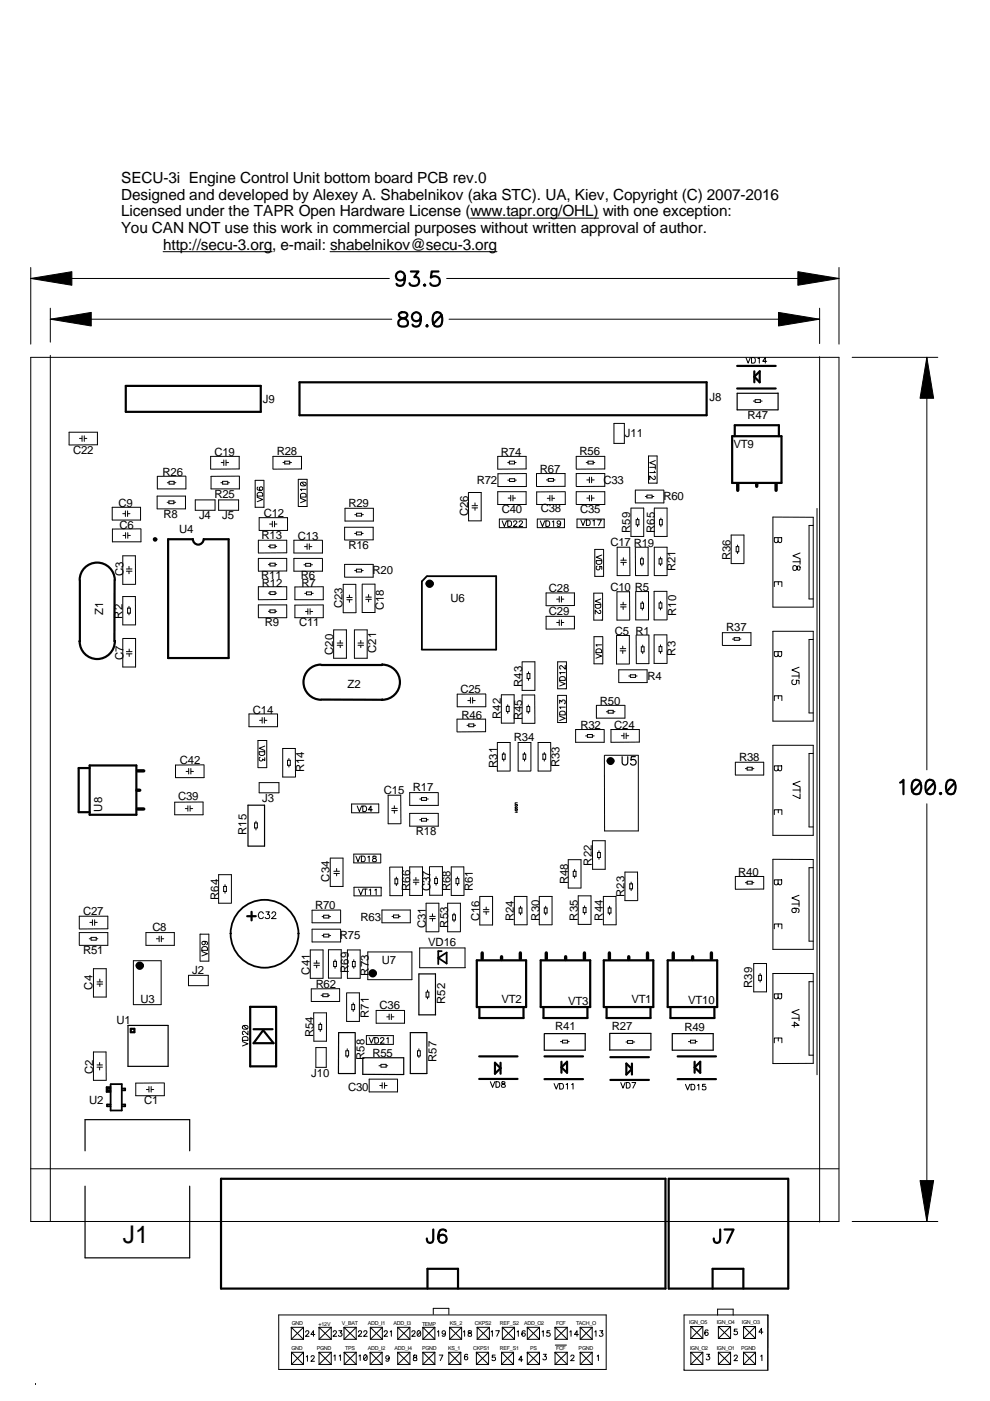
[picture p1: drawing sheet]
<svg xmlns="http://www.w3.org/2000/svg" width="210mm" height="297mm" viewBox="0 0 210 297" stroke-linecap="round" stroke-linejoin="round" font-family="sans-serif">
<g fill="none" stroke="#000" stroke-width=".21">
<path d="M6.5 56.7v16.3M6.5 59h76M34.6 53.4h23.1M70 53.4h35.4M94.7 59h83.2M99.7 46.2h27.2M177.9 56.7v16.3M6.5 75.8h171.4v183.2h-171.4zM10.7 65.3v7.2M10.7 75.3v183.7M10.7 67.7h72.4M95.2 67.7h78.6"/>
<path d="M158.2 75.8l.4 1.2 .5-1.2M159.3 75.8h.5a.64 .64 0 0 1 .4 .6 .64 .64 0 0 1-.4 .6h-.5zM160.7 76l.3-.2v1.2M162.6 76.6h-.9l.6-.8v1.2M173.8 65.3v7.5M173.8 75.6v183.5M180.7 75.8h18.1M196.5 75.8v87.4M14.6 94.3v-2.7h6.1v2.7h-6.1M16.8 92.9h.6M17.4 92.4v1.2M17.9 92.4v1.2"/>
<path d="M17.9 92.9h.5M44.7 99.4v-2.6h6v2.6l-6 .1M46.9 98.1h.5M47.5 97.5v1.2M47.9 97.5v1.2M48 98.1h.5M57.9 99.4v-2.6h6v2.6l-6 .1M60 98.1h.4M60.4 97.8h1v.6h-1zM61.4 98.1h.4M105.5 99.4v-2.6h6v2.6l-6 .1M107.7 98.1h.3"/>
<path d="M108 98.4v-.6h1.1v.6M108 98.4h1.1M109.1 98.1h.3M122.2 99.4v-2.6h6v2.6l-6 .1M124.3 98.1h.4M124.7 98.4v-.6h1.1v.6M124.7 98.4h1M125.8 98.1h.3M130.2 89.8h2.2v4.2h-2.2zM137.5 96.7h1.8v5.7h-1.8zM137.8 99.1h1.1M138.7 99.9l.2 .3h-1.1"/>
<path d="M138.9 97.6l-1.1 .5 1.1 .5M138.9 98.7v.8M159.7 85h.4M160.1 84.7h1.1v.6h-1.1zM161.2 85h.4M23.8 110.2v-2.6h6v2.7h-6M26 108.9h.5M26.1 113.5h.5M26.6 108.3v1.2M26.6 112.9v1.2M27.1 108.9h.5M27.1 108.3v1.2"/>
<path d="M27.1 112.9v1.2M27.1 113.5h.5M29.8 112.1l-6 .1v2.7h6.1v-2.7M33.3 107.9v-2.7h6v2.7h-6M35.4 106.5h.4M35.5 102.3h.3M35.8 106.2h1.1v.6h-1.1zM35.9 102.1h1v.5h-1zM36.9 106.5h.4M36.9 102.3h.4M39.4 101h-6v2.7h6v-2.7M41.4 106h4.2v2.2h-4.2z"/>
<path d="M44.7 101h6.1v2.7h-6.1zM46.4 106h4.2v2.2h-4.2zM46.8 102.3h.4M48.3 102.1h-1.1v.5h1.1v-.5M48.3 102.3h.3M54.5 105.4l1.2 .5-1.2 .5M54.6 104.6a.68 .68 0 0 1 1.1 .2v.4h-1.2zM54.7 103.3l-.2 .2a.58 .58 0 0 0 .7 .5 .58 .58 0 0 0 .5-.6 .38 .38 0 0 0-.7 0 .38 .38 0 0 0 .3 .6M54.8 117.2v-2.7h6v2.7h-6M54.9 112.4v-2.6h6.1v2.7h-6.1M55.9 101.8h-1.8v5.8h1.9v-5.8M56.9 115.9h.3"/>
<path d="M56.9 119.7h.3M57.1 111.1h.6M57.2 116.1v-.5h1.1v.5M57.3 116.1h1M57.7 110.5v1.2M58.2 111.1h.5M58.2 110.5v1.2M58.3 115.9h.4M58.3 119.7h.4M63.2 101.6h1.9v5.8h-1.9zM63.7 105.6l1.2 .5-1.2 .5M63.8 102.4l.9-.1 .2 .3a.61 .61 0 0 1-.6 .4 .61 .61 0 0 1-.6-.4z"/>
<path d="M63.9 104.7h.8l.2 .7h-1.2zM63.9 102.3l.8 .7M64.4 119.7h.4M64.6 115.9h.5M64.8 119.5h1.1v.5h-1.1zM64.9 103.7h-1.2l.2 .3M65.1 115.3v1.2M65.6 115.3v1.2M65.6 115.9h.5M65.9 119.7h.4M68.3 118.4h-6v2.7h6.1v-2.7M68.3 114.5h-6v2.7h6.1v-2.6"/>
<path d="M73.1 114.5v-2.7h6v2.7h-6M73.2 107.8h6v2.7h-6zM75.2 113.1h.4M75.2 109.1h.4M75.6 112.8h1.1v.6h-1.1zM75.6 108.8h1.1v.6h-1.1zM76.7 109.1h.3M76.7 113.1h.3M99.4 104.4h2.6v6h-2.6zM100.1 107.7h1.2M100.1 107.2h1.2M100.7 106.6v.5"/>
<path d="M100.7 107.7v.5M105.5 104.3h6v2.7h-6zM105.9 110.1h5.7v1.8h-5.7zM106.5 110.4l.4 1.2 .5-1.2M107.7 110.4h.4a.64 .64 0 0 1 .4 .6 .64 .64 0 0 1-.4 .6h-.4zM107.7 101.8h.3M107.7 105.6h.5M108 101.5v.6h1.1v-.6M108.1 101.5h1M108.3 105v1.2M108.8 105v1.2M108.8 105.6h.5"/>
<path d="M108.9 110.7a.37 .37 0 0 1 .4-.3 .37 .37 0 0 1 .3 .4l-.8 .8h.8M109.1 101.8h.4M110.1 110.7a.37 .37 0 0 1 .4-.3 .37 .37 0 0 1 .3 .4l-.8 .8h.8M111.6 100.4h-6v2.8h6v-2.8M113.7 103.1v-2.7h6.1v2.7l-6 .1M113.9 110.1h5.8v1.8h-5.8zM114.6 110.4l.4 1.2 .5-1.2M115.7 110.4h.5a.64 .64 0 0 1 .4 .6 .64 .64 0 0 1-.4 .6h-.5zM115.9 101.8h.3M116 105.6h.5M116.6 105v1.2M117.1 105v1.2"/>
<path d="M117.1 110.6l.3-.2v1.2M117.1 105.6h.5M117.3 101.5h-1.1v.6h1.1M117.3 101.5v.6M117.3 101.8h.4M118.9 110.8a.38 .38 0 0 1-.5 .4 .38 .38 0 0 1-.2-.6 .38 .38 0 0 1 .6 0l.1 .2a.58 .58 0 0 1-.5 .8l-.2-.2M119.8 104.3h-6v2.7h6v-2.7M122.2 103.1v-2.7h6v2.7l-6 .1M122.2 107v-2.7h6v2.7h-6M122.3 110.1h5.8v1.8h-5.8zM123.1 110.2l.5 1.2 .5-1.2M124.3 110.2h.5a.64 .64 0 0 1 .4 .6 .64 .64 0 0 1-.4 .6h-.5z"/>
<path d="M124.4 105.6h.5M124.4 101.8h.5M125 101.2v1.1M125 105v1.2M125.4 101.2v1.1M125.4 105v1.2M125.5 105.6h.5M125.5 101.8h.5M125.7 110.4l.3-.2v1.2M126.1 116.5h1.9v5.7h-1.9zM126.4 118.9h1.2v.4a.64 .64 0 0 1-.6 .4 .64 .64 0 0 1-.6-.4zM126.7 110.2h.8l-.6 1.2"/>
<path d="M127.6 117.7l-1.2 .4 1.2 .5M131.6 119.2h1.2M131.6 118.8h1.2M132.2 118.3v.5M132.2 119.3v.5M133.8 107.7v6h2.7v-6h-2.7M134.7 116v6h2.7v-6h-2.7M134.9 110.2h.6v1.1l-.6-.1zM135.2 109.8v.4M135.2 111.3v.4M135.8 118.5h.6v1.1h-.6v-1.1M136.1 118.1v.4"/>
<path d="M136.1 119.6v.4M136.8 105.3h.4M137.2 105h1.1v.6h-1.1zM138.3 105.3h.3M138.7 101a.37 .37 0 0 1 .2 .3 .37 .37 0 0 1-.3 .4l-.8-.8v.8M138.7 107.7v6h2.7v-6h-2.6M138.7 116h2.7v6h-2.7zM139.8 110.2h.6v1.1h-.6zM140 118.1v.4M140 119.6v.3M140.1 109.8v.4M140.1 111.3v.4"/>
<path d="M140.3 119.5v-1h-.6v1.1h.6M140.7 103.9h-6v2.7h6.1v-2.6M156.1 115.9h.5M156.1 115.9v1.1h.5v-1.1M156.4 115.6v.3M156.4 117v.4M157.7 119.5v-6.1h-2.7v6.1h2.7M163.9 109.6l8.5 .1v19h-8.5zM164.2 114h1.5l-.1 1h-.3l-.3-.3a.4 .4 0 0 1-.4 .4 .4 .4 0 0 1-.4-.4zM165 114v.7M168.1 119.1h1.5M169.6 117.2l-1.5 .6 1.5 .6"/>
<path d="M169.6 118.6v1M172.4 111.4h-.9v15.6h.9M173.2 107.8v120.1M26.1 135.4h2.6v6h-2.7v-6M26.8 138.2h1.2M26.8 138.6h1.2M26.8 121.1h1.2M26.8 120.6h1.2M27.1 128.9h.5v1.1h-.5zM27.3 120.1v.5M27.3 121.1v.6M27.3 128.6v.3"/>
<path d="M27.3 130v.4M27.4 137.6v.5M27.4 138.7v.5M28.7 132.5h-2.7v-6h2.7v6M28.7 123.9v-6.1h-2.7v6.1h2.7M54.8 128.3h6v2.7h-6zM54.8 121.1v-2.7h6v2.7h-6M54.8 127.1v-2.7h6v2.7l-6 .1M56.9 125.8h.3M56.9 129.6h.3M57.2 126.1v-.6h1.1v.6M57.2 120v-.6h1.1v.6"/>
<path d="M57.2 129.9v-.6h1.1v.6M57.3 126.1h1M57.3 129.9h1M57.3 120h1M58.3 125.8h.4M58.3 129.6h.4M62.5 128.3h6v2.7h-6zM64.6 125.8h.4M64.8 129.7h.5M65 125.5h1v.6h-1zM65.3 129.1v1.1M65.7 129.1v1.1"/>
<path d="M65.8 129.7h.5M66 125.8h.4M68.5 124.4h-6v2.8h6v-2.8M70.8 133.5h2.6v6.1h-2.7zM71.5 136.3h1.2M71.5 136.8h1.2M72.1 135.8v.5M72.1 136.8v.5M73.1 122.3v-2.6h6v2.7h-6M73.5 127.2h1.2M73.5 126.7h1.2M74.1 126.1v.5"/>
<path d="M74.1 127.2v.5M75.2 133.5h2.7v6.1h-2.8zM75.2 121h.4M75.4 129.9h-2.6v-6h2.6l.1 6M75.6 120.7h1.1v.6h-1.1zM75.9 136.3h1.2M75.9 136.8h1.2M76.5 135.8v.5M76.5 136.8v.5M76.7 121h.3M76.8 123.9v6h2.7v-6h-2.7M77.6 126.6h1.1"/>
<path d="M77.6 127.1h1.1M78.1 126.1v.5M78.1 127.1v.5M115.8 128.4v-2.7h6v2.7h-6M115.8 133.3v-2.6h6v2.6l-6 .1M118 127h.5M118 132h.5M118.6 126.5v1.2M118.6 131.4v1.2M119 127h.5M119 126.5v1.2M119 131.4v1.2"/>
<path d="M119 132h.5M125.9 125.8h1.8l.1 5.7h-1.9zM126.2 128.2h1.2v.4a.64 .64 0 0 1-.6 .4 .64 .64 0 0 1-.6-.4zM126.4 138.6l1.2 .5-1.2 .5M126.4 137.8a.68 .68 0 0 1 1.2 .2v.4h-1.2zM126.6 120a.43 .43 0 0 0-.1 .7 .43 .43 0 0 0 .6 0 .43 .43 0 0 0 0-.6h.5v.6M127.1 129.4l.3 .2-.1 .4h-.4l-.7-.6v.8M127.4 127l-1.2 .5 1.2 .4M127.6 136.7h-1.2l.2 .3M127.8 135h-1.9v5.7h1.9v-5.7M131.5 138h1.2M131.5 137.5h1.2"/>
<path d="M131.6 128.7h1.2M131.6 128.2h1.2M132 137v.5M132 138v.5M132.1 127.7v.5M132.1 128.7v.5M133.5 131.4v-5.9h-2.7v6h2.7M133.5 122h-2.6v-6h2.6l.1 6M134.8 125.4v6h2.7v-6h-2.7M134.9 134.6h2.7v6.1h-2.7v-6M135.9 127.9h.5v1.1h-.5v-1.1M136 137.1h.6v1.1h-.6z"/>
<path d="M136.2 127.5v.4M136.2 129v.4M136.3 136.8v.3M136.3 138.2v.4M139.7 137.1h.6v1.1h-.6zM139.7 127.8h.6v1.1h-.6zM140 127.5v.3M140 128.9v.4M140 136.7v.4M140 138.2v.3M141.4 131.4v-6h-2.7v6h2.7M153.2 136.8v-2.7h6v2.7h-6"/>
<path d="M155.3 135.5h.4M155.7 135.2h1.1l-.1 .5h-1zM156.8 135.5h.3M163.9 133.8h8.5v19.1h-8.5zM164.2 124.4v-1.1h1.6v1.1M164.2 138.2h1.5l-.1 .9-.3 .1-.3-.4a.4 .4 0 0 1-.4 .4 .4 .4 0 0 1-.4-.4zM165 138.2v.6M165 123.3v.7M168.1 120l.3-.1 .3 .1 .3 .6a.33 .33 0 0 0 .6 .2v-.8h-.5l-.1 .5a.45 .45 0 0 1-.4 .4 .45 .45 0 0 1-.5-.3zM172.4 135.6h-.9v15.6h.9M54.9 159.4h1.2v.4a.64 .64 0 0 1-.6 .4 .64 .64 0 0 1-.6-.4zM55 152.7h.5"/>
<path d="M55.6 152.1v1.2M56 152.1v1.2M56.1 152.7h.5M56.1 158.2l-1.2 .5 1.2 .4M58.8 151.4h-6v2.7h6v-2.7M96.9 155.1v-2.6h6.1v2.6l-6.1 .1M99 153.8h.4M99.2 148.5h.5M99.4 153.5h1.1v.6h-1.1zM99.7 147.9v1.2M100.2 147.9v1.2M100.2 148.5h.6"/>
<path d="M100.5 153.8h.3M103 147.1l-6.1 .1v2.6h6.1v-2.6M106.3 147.3v6h2.7v-6h-2.7M106.8 159.5v.4M107.1 159.9h-.6v1.1h.6M107.1 159.9v1M107.4 149.8v1M107.4 149.8h.5v1.1h-.5M107.7 149.4v.4M107.7 150.9v.3M110.7 140.3h2.7v6.1h-2.7v-6M111.2 159.5v.4"/>
<path d="M111.5 159.9v1M111.5 159.9h-.6v1.1h.6M111.8 142.8h.6v1.1h-.6zM112 149.5v.3M112 150.9v.3M112.1 142.4v.4M112.1 143.9v.4M112.3 149.8v1.1M112.3 149.8h-.6v1.1h.6M113.4 153.4h-2.7v-6.1h2.7v6.1M115.4 159.5v.4M115.7 159.9h-.6v1.1h.6"/>
<path d="M115.7 159.9v1M118.7 151.8l1.1 .5-1.1 .5M118.7 149.1v-.7l.4 .4a.4 .4 0 0 1 .4-.4 .4 .4 0 0 1 .4 .3 .4 .4 0 0 1-.3 .5M118.7 144.5l1.1 .5-1.1 .4M118.7 151a.69 .69 0 0 1 1.1 .2v.4h-1.1zM118.7 143.7a.69 .69 0 0 1 1.1 .1v.5h-1.1zM119.8 149.9h-1.1l.2 .3M119.8 142.6h-1.1l.2 .3M119.8 141.1v.8l-.8-.8a.37 .37 0 0 0-.4 .3 .37 .37 0 0 0 .3 .4M120.1 147.4h-1.9v5.8h1.9v-5.8M120.1 140.3h-1.9v5.7h1.9v-5.7M124.2 156h.3"/>
<path d="M124.5 155.7h1.1v.6h-1.1zM125.6 156h.4M128.1 154.7h-6.1v2.7h6.1v-2.7M128.6 150.9h.3M128.9 150.6h1.1v.6h-1.1zM129.5 157.3v-2.6h6.1v2.6l-6.1 .1M130 150.9h.4M131.2 142h6v2.7h-6zM131.7 156h.5M132.3 155.4v1.2M132.5 149.5h-6.1v2.8h6.1v-2.8M132.8 155.4v1.2"/>
<path d="M132.8 156h.5M133.3 143.3h.3M133.4 140.7v-6h-2.7v6.1h2.7M133.6 143.6v-.5h1.1v.5M133.7 143.6h1M134.7 143.3h.4M141.4 140.6v-6h-2.7v6.1h2.7M163.9 158h8.5v19.1h-8.5zM164.2 148.5v-1h1.6v1M165 147.5v.7M167.9 143.3h1.5M168.2 144.1a.54 .54 0 0 0-.2 .8 .54 .54 0 0 0 .8 .1 .54 .54 0 0 0 0-.8l.6 .1v.7"/>
<path d="M169.4 141.5l-1.5 .6 1.5 .5M169.4 142.8v1M172.4 159.8h-.9v15.5h.9M39.3 171.4h.5M39.5 163.6h.5M39.8 170.8v1.2M40 162.9v1.2M40.3 170.8v1.2M40.3 171.4h.6M40.5 162.9v1.2M40.5 163.6h.5M43.1 170l-6.1 .1v2.6h6.1v-2.6"/>
<path d="M43.2 162.2h-6v2.7h6.1v-2.7M54.3 174.1v.4M54.3 175.6v.4M54.6 175.5v-1h-.6v1h.6M54.7 162.8v-5.8h1.9v5.8h-1.9M54.9 165.9h4.2v2.2h-4.2zM55.2 160.6a.4 .4 0 0 0-.2 .6 .4 .4 0 0 0 .7-.1v-.2l.4 .4v-.7M61 161.2h.6v1h-.6zM61.3 160.8v.4M61.3 162.2v.4M62.7 164.7l-.1-6h-2.7v6h2.7M75.7 170.9l.5 1.2 .5-1.2"/>
<path d="M76.9 170.9h.4a.64 .64 0 0 1 .4 .6 .64 .64 0 0 1-.4 .6h-.4zM79 171.7h-.9l.6-.8v1.2M80.3 172.3v-1.8h-5.8v1.8h5.8M83.1 171.9h1.1M83.1 171.4h1.1M83.6 170.8v.6M83.6 171.9v.5M85 174.6v-6h-2.7v6.1h2.7M89 169.4h.3M89 173.8h.3M89.4 169.1h1v.6h-1zM89.4 173.5h1v.6h-1z"/>
<path d="M90.4 169.4h.4M90.4 173.8h.4M92.9 168h-6v2.8h6v-2.7M92.9 172.5h-6v2.7h6v-2.7M106.8 161v.4M108.2 163.4v-6h-2.7v6.1h2.6M109.2 170.6l.3-.1 .2 .3-.4 .1zM109.2 171.6l.3-.1 .2 .3-.4 .1zM109.4 171.3l-.2 .1v-.3h.3l.2 .1-.1 .2M109.6 172.1l.1 .1h-.5M109.7 170.2h-.5v.3M111.2 161v.4"/>
<path d="M112.6 163.4v-6h-2.7v6.1h2.6M115.4 161v.4M116.8 163.4v-6h-2.7v6.1h2.7M125.6 178.3h2.7v6h-2.7v-6M128.1 160.2l.1 16h7.1v-16M128.2 160.1h7.1M155.9 164.3v-2.7h6v2.7h-6M158 163h.4M158.4 162.7h1.1v.6h-1.1zM159.5 163h.4M164.2 162.4h1.5l-.1 1h-.3l-.3-.3a.4 .4 0 0 1-.4 .3 .4 .4 0 0 1-.4-.3zM164.2 172.7v-1h1.6v1"/>
<path d="M165 162.4v.7M165 171.7v.6M168.1 167.5h1.5M169.6 165.6l-1.5 .6 1.5 .6M169.6 168.3v1l-1.5-.7M169.6 166.9v1.1M196.5 170.4v88.6M16.8 196.9v-2.6h6.1v2.6l-6.1 .1M18.9 199h.4M19 195.6h.6M19.3 199.3v-.6h1.1v.6M19.3 199.3h1.1"/>
<path d="M19.6 195v1.2M20.1 195v1.2M20.1 195.6h.5M20.4 199h.3M30.9 197.7h6.1v2.7h-6.1zM33.1 199h.6M33.7 198.5v1.2M34.2 199h.5M34.2 198.5v1.2M43.2 199.6a.36 .36 0 0 1 .3 .5 .36 .36 0 0 1-.6 .1 .36 .36 0 0 1 .1-.6h.2a.54 .54 0 0 1 .8 .5l-.2 .2M47.4 187.9h.6v1.1h-.6zM47.7 187.6v.3"/>
<path d="M47.7 189v.4M49.1 191.5v-6.1h-2.7v6.1h2.6M55.8 193.7a.54 .54 0 0 0-.6-.4 .54 .54 0 0 0-.4 .6v.4a.55 .55 0 0 0 .4 .5 .55 .55 0 0 0 .6-.4M56.4 193.3h.7l-.4 .6a.49 .49 0 0 1 .4 .8 .49 .49 0 0 1-.9-.2M57.7 193.7l.2-.4h.3l.3 .3-.2 .5-.7 .7h.9M68.3 194.3h.3M68.3 198.4h.3M68.6 198.1h1.1v.6h-1zM68.7 194h1v.6h-1zM69.7 194.3h.4M69.7 198.4h.4M70 181.9v6h2.7v-6h-2.6"/>
<path d="M70.8 184.7h1.2M70.8 185.2h1.2M71.4 184.1v.5M71.4 185.2v.5M72.2 192.9l-6 .1v2.7h6v-2.7M72.2 197h-6v2.7h6v-2.7M75.1 188.1h5.7v1.8h-5.7zM75.4 181.5l.5 1.2 .5-1.2M76 188.5l.5 1.2 .5-1.2M76.6 181.5h.4a.64 .64 0 0 1 .4 .6 .64 .64 0 0 1-.4 .6h-.4zM77 188.5h.9M77.5 188.5v1.2"/>
<path d="M78 181.7l.3-.2v1.2M78.3 188.7l.3-.2v1.2M79.1 181.6v.3l.5 .2 .2 .2a.38 .38 0 0 1-.5 .4 .38 .38 0 0 1-.1-.6l.3-.1 .3-.3-.3-.2zM79.5 188.7l.3-.2v1.2M80.7 182.9v-1.8h-5.7v1.9h5.7M81 192.9h6v2.8h-6zM82.7 183.8h2.6v6.1h-2.6l-.1-6M83.1 194.3h.3M83.4 194.6v-.6h1.1v.6M83.5 194.6h1M83.7 186.3h.6v1.1h-.6zM84 186v.3"/>
<path d="M84 187.4v.4M84.5 194.3h.4M87.6 187.1h1.2M87.6 186.6h1.2M88.2 186v.5M88.2 187.1v.5M89.6 189.8v-6h-2.7v6.1h2.6M91.1 194.3h1.2M91.1 183.8h2.7v6h-2.7v-6M91.1 194.8h1.2M91.7 193.7v.6M91.7 194.8v.5"/>
<path d="M92.2 186.3h.6v1h-.6zM92.5 185.9v.4M92.5 187.3v.4M93 197.5v-6h-2.7v6.1h2.7M96 194v1.1h.6v-1.1M96 194h.6M96.3 193.6v.4M96.3 195.1v.3M96.7 186.3h.6v1.1h-.6zM97 185.9v.4M97 187.4v.3M97.6 197.5v-6h-2.7v6.1h2.7"/>
<path d="M98.4 189.8l-.1-6h-2.6v6.1h2.6M101.7 190.1h2.7v6h-2.7zM102.5 192.9h1.2M102.5 193.3h1.2M103.1 192.3v.5M103.1 193.4v.5M109.1 190.1h2.6v6h-2.6zM110.1 192.5h.6v1.1h-.6zM110.4 192.1v.4M110.4 193.6v.4M115.4 192.5h.6v1.1h-.6zM115.7 192.1v.4"/>
<path d="M115.7 193.6v.4M117 196.1h-2.7v-6h2.8v6M121.5 184.7h.6v1.1h-.6zM121.8 184.3v.4M121.8 185.8v.4M123.1 188.3h-2.6v-6h2.7v6M123.7 192.4h.5v1.1h-.5zM124 192.1v.3M124 193.5v.4M125.3 195.9v-6h-2.7v6.1h2.7M126.7 180.7h.6v1.1h-.6zM127 180.4v.3"/>
<path d="M127 181.8v.4M128.9 192.5h.6v1.1h-.6zM129.2 192.1v.4M129.2 193.6v.4M130.6 196.1h-2.7v-6h2.7v6M133.5 187.4h.6v1.1h-.6zM133.8 187v.4M133.8 188.5v.3M135.2 190.9v-6h-2.7v6.1h2.7M155.9 188.5v-2.7h6v2.7h-6M158 187.1h.4M158.4 186.8h1.1v.6h-1.1z"/>
<path d="M159.5 187.1h.4M163.9 182.2h8.5v19.1h-8.5zM164.2 186.5h1.5l-.1 1-.3 .1-.3-.4a.4 .4 0 0 1-.4 .4 .4 .4 0 0 1-.4-.4zM164.2 196.9v-1h1.6v1M165 186.5v.7M165 195.9v.6M167.9 191.7h1.5M168.4 192.6a.47 .47 0 0 1 .3 .6 .47 .47 0 0 1-.7 .2 .47 .47 0 0 1 .1-.8h.3a.69 .69 0 0 1 1 .6l-.2 .2M169.4 189.8l-1.5 .6 1.5 .6M169.4 191.1v1.1M172.4 184h-.9v15.5h.9M16.8 200.4v-2.7h6.1v2.7h-6.1"/>
<path d="M19.8 205.4h2.7v6h-2.7zM20.6 208.2h1.2M20.6 208.6h1.2M21.2 207.6v.5M21.2 208.6v.6M28.3 203.7h5.9v9.3h-5.9zM40 206.8h4.2v2.2h-4.2zM42.4 203.8v-5.7h1.9v5.7h-1.8M42.8 201.7l1.2 .5-1.2 .5M42.8 200.9a.68 .68 0 0 1 1.2 .2v.4h-1.2zM51.4 220a.69 .69 0 0 1 1.2 .2v.4h-1.2zM51.4 217.6l1-.1 .2 .2a.61 .61 0 0 1-.6 .5 .61 .61 0 0 1-.6-.5z"/>
<path d="M51.6 217.5l.8 .7M52.6 218.6v.8l-.9-.8a.37 .37 0 0 0-.3 .4 .37 .37 0 0 0 .2 .4M66 209.7h6v2.6h-6zM66.5 214.7h2.7v6.1h-2.7zM66.5 204.7h1.2M66.5 204.2h1.2M67.1 203.7v.5M67.1 204.7v.5M67.6 217.2h.6v1.1h-.6zM67.9 216.9v.3M67.9 218.3v.4M68.1 211h.4"/>
<path d="M68.5 210.7v.6h1.1v-.6M68.5 207.4h-2.7v-6h2.7v6M68.5 210.7h1M69.6 211h.3M69.6 201.4v6h2.7v-6h-2.6M70.7 203.9v1M70.7 203.8h.6v1.1h-.6M71 203.5v.3M71 204.9v.4M73.5 210.5h2.7v6.1h-2.7v-6M74.6 213h.6v1.1h-.6zM74.9 212.6v.4"/>
<path d="M74.9 214.1v.3M75 203.5v.4M75 205v.3M75.3 203.9v1M75.3 203.9h-.6v1.1h.6M76.3 207.4h-2.6v-6h2.7v6M78 201.8h9.3v5.9h-9.3zM78.3 220l.4 1.2 .5-1.2M79.5 220h.4a.64 .64 0 0 1 .4 .6 .64 .64 0 0 1-.4 .6h-.4zM82 215.6h.5M82.5 215v1.2M83 215v1.2"/>
<path d="M83 215.6h.5M85.7 214.2h-5.9v2.7h6v-2.7M90.3 210.3h.6v1.1h-.6v-1M90.6 209.9v.4M90.6 211.4v.4M98.6 205.1v-4.1h-9.6v4.2h9.7M159.8 204.3v6h2.7v-6h-2.6M160.9 206.8h.6v1h-.6zM161.2 206.4v.4M161.2 207.8v.4M163.9 206.4h8.5v19.1h-8.5zM164.2 210.7h1.5l-.1 1-.3 .1-.3-.4a.4 .4 0 0 1-.4 .4 .4 .4 0 0 1-.4-.4z"/>
<path d="M165 210.7v.7M167.9 217.4h1.5l-1-.7v1.1M167.9 215.9h1.5M169.4 214l-1.5 .6 1.5 .6M169.4 215.3v1.1M172.4 208.1h-.9v15.6h.9M20.6 226.3h1.1M20.6 225.8h1.1M21.1 225.3v.5M21.1 226.3v.6M22.5 229.1h-2.7v-6.1h2.7v6.1M31 231h.5"/>
<path d="M31.6 230.4v1.1M32 230.4v1.1M32.1 231h.5M34.8 229.6h-6v2.7h6v-2.7M51.4 220.8l1.2 .5-1.2 .5M67 222.1h2.2v4.2h-2.2zM73.3 222.8v1.1h.6M73.3 222.8h.6M73.6 222.4v.3M73.6 223.9v.3M73.9 222.8v1M80.3 226h.4"/>
<path d="M80.5 230.2h.5M80.7 220.2a.37 .37 0 0 1 .4-.2 .37 .37 0 0 1 .3 .3l-.8 .9h.8M80.8 225.7v.6M80.8 225.7h1M81 229.6v1.1M81.5 229.6v1.1M81.6 230.2h.5M81.9 225.7v.6h-1.1M81.9 226h.3M82 220.2l.3-.2v1.2M83.4 221.4v-1.8h-5.7v1.8h5.7M84.3 228.8h-6v2.7h6v-2.7"/>
<path d="M88.5 222.8v1.1h.6M88.5 222.8h.6M88.8 222.4v.3M88.8 223.9v.3M89.1 222.8v1M104 229.3l.4 1.2 .5-1.2M105.2 229.3h.4a.64 .64 0 0 1 .4 .6 .64 .64 0 0 1-.4 .6h-.4zM106.4 229.4v.3l.6 .2 .1 .3-.1 .3h-.4a.39 .39 0 0 1-.2-.5 .39 .39 0 0 1 .5-.2l.2-.2-.1-.2zM117.5 229.7l.4 1.2 .5-1.2M118.7 229.7h.4a.64 .64 0 0 1 .4 .6 .64 .64 0 0 1-.4 .6h-.4zM118.8 220.8h.4M119.3 220.5v.6"/>
<path d="M119.3 220.5h1M120 229.9l.3-.2v1.2M120.4 220.8h.3M120.4 220.5v.6h-1.1M121.2 229.9l.3-.2v1.2M131.6 229.5l.5 1.2 .4-1.2M132.7 220.9h.4M132.8 229.5h.4a.64 .64 0 0 1 .4 .6 .64 .64 0 0 1-.4 .6h-.4zM133.1 221.2h1M134 229.5h.8l-.6 1.2M134.1 220.6h-1v.6M134.2 220.6v.6"/>
<path d="M134.2 220.9h.4M145.3 229.9l.5 1.2 .5-1.2M146 220.8h.3M146.4 221.1v-.6h1v.6h-1M146.5 229.9h.4a.64 .64 0 0 1 .4 .6 .64 .64 0 0 1-.4 .6h-.4zM147.4 220.8h.4M147.9 230.1l.3-.2v1.2M149.6 229.9h-.6l-.1 .5a.43 .43 0 0 1 .7 0 .43 .43 0 0 1-.1 .6 .43 .43 0 0 1-.6-.1M164.2 221.1v-1h1.6v1M165 220.1v.6M6.5 247.8h171.3M180.7 259h18.1"/>
<path d="M59.1 278.8h69.4v11.6h-69.4zM91.9 278.7v-1.3h3.3v1.3M145 278.8h17.8v11.7h-17.8zM152.1 278.8v-1.2h3.3v1.2M162.8 279v11.4M61.8 281.4v2.6M61.8 281.4h2.5M61.8 284h2.5M61.8 281.4l2.5 2.6M61.8 286.7v2.6M61.8 286.7h2.5M61.8 289.3h2.5"/>
<path d="M61.8 286.7l2.5 2.6M64.3 281.4v2.6M64.3 286.7v2.6M64.3 286.7l-2.5 2.6M64.3 281.4l-2.5 2.6M64.8 282.4l.2-.3 .4 .2v.3l-.6 .7h.7M64.9 287.7l.3-.3v1.2M66 287.7l.2-.3 .4 .2v.3l-.7 .7h.8M66.8 282.9h-.9l.6-.8v1.2M67.6 286.7h2.6M67.6 281.4v2.6M67.6 286.7v2.6"/>
<path d="M67.6 289.3h2.6M67.6 286.7l2.6 2.6M67.6 281.4h2.6M67.6 284h2.6M67.6 281.4l2.6 2.6M70.2 281.4v2.6M70.2 286.7v2.6M70.2 286.7l-2.6 2.6M70.2 281.4l-2.6 2.6M70.7 282.4l.2-.3 .4 .2v.3l-.7 .7h.8M70.8 287.5l.2-.2v1.1M71.8 282.1h.7l-.4 .5a.39 .39 0 0 1 .3 .6 .39 .39 0 0 1-.6-.1"/>
<path d="M71.9 287.5l.3-.2v1.1M72.9 281.4h2.6M72.9 284h2.6M72.9 281.4v2.6M72.9 281.4l2.6 2.6M73 286.7h2.5M73 289.3h2.5M73 286.7v2.6M73 286.7l2.5 2.6M75.5 281.4v2.6M75.5 286.7v2.6M75.5 286.7l-2.5 2.6"/>
<path d="M75.5 281.4l-2.6 2.6M76 282.4l.2-.3 .4 .2v.3l-.7 .7h.8M76.1 287.5l.3-.2v1.1M77.1 282.4l.2-.3 .5 .2v.3l-.7 .7h.8M77.3 287.3a.59 .59 0 0 1 .6 .5 .59 .59 0 0 1-.4 .6l-.4-.2zM77.8 287.5l-.7 .7M78.5 286.7h2.5M78.5 289.3h2.5M78.5 286.7v2.6M78.5 286.7l2.5 2.6M78.5 281.4h2.6M78.5 284h2.6"/>
<path d="M78.5 281.4v2.6M78.5 281.4l2.6 2.6M81 286.7v2.6M81 286.7l-2.5 2.6M81.1 281.4v2.6M81.1 281.4l-2.6 2.6M81.4 282.4l.3-.3 .4 .2v.3l-.7 .7h.8M82.5 287.9a.37 .37 0 0 1-.5 .2 .37 .37 0 0 1-.1-.6 .37 .37 0 0 1 .6 .1v.3a.54 .54 0 0 1-.3 .7l-.4-.2M82.7 282.4l.3-.3v1.2M84.3 281.4v2.6M84.3 286.7v2.6M84.3 286.7h2.6"/>
<path d="M84.3 289.3h2.6M84.3 281.4h2.6M84.3 284h2.6M84.3 286.7l2.6 2.6M84.3 281.4l2.6 2.6M86.9 281.4v2.6M86.9 286.7v2.6M86.9 286.7l-2.6 2.6M86.9 281.4l-2.6 2.6M87.3 282.4l.2-.3 .5 .2v.3l-.7 .7h.8M87.7 287.3v.4a.49 .49 0 0 1 .6 .2 .49 .49 0 0 1 0 .5h-.6a.49 .49 0 0 1 0-.5 .49 .49 0 0 1 .6-.2v-.4zM88.6 282.2a.59 .59 0 0 1 .7 .4 .59 .59 0 0 1-.4 .7l-.4-.2z"/>
<path d="M89.2 282.4l-.7 .7M89.7 286.7h2.5M89.7 289.3h2.5M89.7 281.4h2.5M89.7 284h2.5M89.7 281.4v2.6M89.7 286.7v2.6M89.7 286.7l2.5 2.6M89.7 281.4l2.5 2.6M92.2 281.4v2.6M92.2 286.7v2.6M92.2 281.4l-2.5 2.6"/>
<path d="M92.2 286.7l-2.5 2.6M92.8 282.4l.2-.3v1.2M93.1 287.3h.8l-.6 1.2M94.4 282.6a.37 .37 0 0 1-.5 .2 .37 .37 0 0 1-.1-.6 .37 .37 0 0 1 .6 .1v.3a.54 .54 0 0 1-.3 .7l-.3-.1M95.2 286.7h2.5M95.2 289.3h2.5M95.2 286.7l2.5 2.6M95.2 286.7v2.6M95.3 281.4h2.6M95.3 284h2.6M95.3 281.4v2.6M95.3 281.4l2.6 2.6"/>
<path d="M97.7 286.7l-2.5 2.6M97.7 286.7v2.6M97.9 281.4v2.6M97.9 281.4l-2.6 2.6M98.3 282.4l.2-.3v1.2M99.1 287.3v-.1a.59 .59 0 0 0-.7 .4 .59 .59 0 0 0 .4 .7 .36 .36 0 0 0 .4-.3 .36 .36 0 0 0-.3-.4 .36 .36 0 0 0-.4 .3M99.3 282.2v.4a.49 .49 0 0 1 .6 .1 .49 .49 0 0 1 0 .6h-.6a.49 .49 0 0 1 0-.6 .49 .49 0 0 1 .6-.1v-.4zM101 286.7h2.6M101 289.3h2.6M101 286.7v2.6M101 286.7l2.6 2.6M101.2 281.4h2.6"/>
<path d="M101.2 284h2.6M101.2 281.4v2.6M101.2 281.4l2.6 2.6M103.6 286.7v2.6M103.6 286.7l-2.6 2.6M103.8 281.4v2.6M103.8 281.4l-2.6 2.6M104.1 282.4l.3-.3v1.2M105 287.3h-.6v.5a.41 .41 0 0 1 .6 0 .41 .41 0 0 1-.1 .6 .41 .41 0 0 1-.6-.1M105.1 282.1h.8l-.6 1.2M106.3 286.7h2.6M106.3 289.3h2.6"/>
<path d="M106.3 286.7v2.6M106.3 286.7l2.6 2.6M106.5 281.4v2.6M106.5 281.4h2.6M106.5 284h2.6M106.5 281.4l2.6 2.6M108.9 286.7v2.6M108.9 286.7l-2.6 2.6M109.1 281.4v2.6M109.1 281.4l-2.6 2.6M109.6 282.4l.3-.3v1.2M110.8 288.3h-.8l.5-.8v1.2"/>
<path d="M111.3 282.3v-.1a.59 .59 0 0 0-.7 .4 .59 .59 0 0 0 .4 .7 .36 .36 0 0 0 .4-.3 .36 .36 0 0 0-.4-.4 .36 .36 0 0 0-.3 .3M111.8 286.7h2.6M111.8 289.3h2.6M111.8 281.4h2.6M111.8 284h2.6M111.8 281.4v2.6M111.8 286.7v2.6M111.8 286.7l2.6 2.6M111.8 281.4l2.6 2.6M114.4 286.7l-2.6 2.6M114.4 281.4v2.6M114.4 286.7v2.6"/>
<path d="M114.4 281.4l-2.6 2.6M114.9 282.4l.3-.3v1.2M115.2 287.1h.6l-.3 .5a.39 .39 0 0 1 .3 .6 .39 .39 0 0 1-.7-.1M116.6 282.1h-.6v.5a.41 .41 0 0 1 .6 0 .41 .41 0 0 1-.1 .6 .41 .41 0 0 1-.6-.1M117.7 286.7h2.6M117.7 289.3h2.6M117.7 281.4h2.6M117.7 284h2.6M117.7 281.4v2.6M117.7 286.7v2.6M117.7 286.7l2.6 2.6M117.7 281.4l2.6 2.6"/>
<path d="M117.7 285.2h2.4M120.3 281.4v2.6M120.3 286.7v2.6M120.3 286.7l-2.6 2.6M120.3 281.4l-2.6 2.6M120.8 282.4l.3-.3v1.2M121 287.6l.2-.3 .5 .1v.4l-.7 .7h.8M122.6 282.9h-.8l.5-.8v1.2M123 286.7h2.6M123 289.3h2.6M123 281.4h2.6M123 284h2.6"/>
<path d="M123 281.4v2.6M123 286.7v2.6M123 286.7l2.6 2.6M123 281.4l2.6 2.6M125.6 281.4v2.6M125.6 286.7v2.6M125.6 286.7l-2.6 2.6M125.6 281.4l-2.6 2.6M126.1 282.4l.3-.3v1.2M126.6 287.6l.3-.3v1.2M127.2 282.1h.6l-.3 .5a.39 .39 0 0 1 .3 .6 .39 .39 0 0 1-.7-.1M146.5 286.7h2.5"/>
<path d="M146.5 289.3h2.5M146.5 281.2v2.6M146.5 286.7v2.6M146.5 286.7l2.5 2.6M146.5 283.8h2.5M146.5 281.2h2.5M146.5 281.2l2.5 2.6M149 286.7l-2.5 2.6M149 281.2v2.6M149 286.7v2.6M149 281.2l-2.5 2.6M149.8 287.1h.7l-.4 .5a.39 .39 0 0 1 .3 .6 .39 .39 0 0 1-.7-.1"/>
<path d="M150.1 282.1v-.1a.59 .59 0 0 0-.7 .4 .59 .59 0 0 0 .4 .8 .36 .36 0 0 0 .4-.4 .36 .36 0 0 0-.4-.4 .36 .36 0 0 0-.4 .4M152.3 286.7h2.6M152.3 289.3h2.6M152.3 281.2v2.6M152.3 286.7v2.6M152.3 286.7l2.6 2.6M152.3 283.8h2.6M152.3 281.2h2.6M152.3 281.2l2.6 2.6M154.9 281.2v2.6M154.9 286.7v2.6M154.9 286.7l-2.6 2.6"/>
<path d="M154.9 281.2l-2.6 2.6M155.7 287.6l.2-.3 .4 .1v.4l-.7 .7h.8M156.3 281.8h-.6v.5a.41 .41 0 0 1 .6 0 .41 .41 0 0 1-.1 .6 .41 .41 0 0 1-.6-.1M157.6 286.7h2.6M157.6 289.3h2.6M157.6 283.8h2.6M157.6 281.2h2.6M157.6 281.2v2.6M157.6 286.7v2.6M157.6 286.7l2.6 2.6M157.6 281.2l2.6 2.6M160.2 281.2v2.6"/>
<path d="M160.2 286.7v2.6M160.2 286.7l-2.6 2.6M160.2 281.2l-2.6 2.6M161.3 287.6l.2-.3v1.2M161.8 282.4h-.9l.6-.8v1.2"/>
</g>
<g fill="#000" stroke="#000" stroke-width=".21">
<path d="M6.5 59l8.7-1.4v2.9z" fill-rule="evenodd"/>
<path d="M169.2 57.6l8.7 1.4-8.7 1.5z" fill-rule="evenodd"/>
<path d="M10.7 67.7l8.6-1.5v2.9z" fill-rule="evenodd"/>
<path d="M165.1 66.2l8.7 1.5-8.7 1.4z" fill-rule="evenodd"/>
<path d="M196.5 75.8l1.5 8.6h-2.9z" fill-rule="evenodd"/>
<path d="M195.1 250.3h2.9l-1.5 8.7z" fill-rule="evenodd"/>
</g>
<g fill="none" stroke="#000" stroke-width=".47">
<path d="M85.9 58.6a.95 .95 0 0 1-1.3 .9 .95 .95 0 0 1-.5-1.5 .95 .95 0 0 1 1.6 0 2.51 2.51 0 0 1-.3 2.5 .94 .94 0 0 1-1.3-.3M87.1 57.6h1.6l-.9 1.1a.97 .97 0 0 1 1.1 1.2 .97 .97 0 0 1-1.4 .7l-.5-.2-.2-.3M93 57.6h-1.5l-.1 1.3a1.09 1.09 0 0 1 1.6-.1 1.09 1.09 0 0 1-.2 1.6 1.09 1.09 0 0 1-1.6-.3M84.8 66.4a.6 .6 0 0 0 .2 1 1.25 1.25 0 0 1 1.5 1.3l-.1 .3a1.27 1.27 0 0 1-1.9-.3 .99 .99 0 0 1 .8-1.2l.6-.1a.6 .6 0 0 0 .3-1l-.4-.2zM89.2 67.2a.95 .95 0 0 1-1.2 .9 .95 .95 0 0 1-.5-1.5 .95 .95 0 0 1 1.6 .1 2.51 2.51 0 0 1-.3 2.4 .94 .94 0 0 1-1.3-.3M89.9 60.5l.1-.1 .2 .1-.2 .1zM90.4 69.1l.2-.1 .1 .1-.1 .1zM92.2 66.4a.99 .99 0 0 1 1.4 .4 2.64 2.64 0 0 1-.3 2.3 1.06 1.06 0 0 1-1.4-.4 2.64 2.64 0 0 1 .3-2.3zM93.6 66.8l-1.7 1.9M156.3 77.6h8.2M159.9 78.7v2.4M161.1 78.7v2.4l-1.2-1.2z"/>
<path d="M26.7 81.8h28.6v5.5h-28.6zM63.5 81.1h86.3v6.9h-86.3zM155.2 92.5h10.5v9.9h-10.5zM155.8 92.5v-2.3h9.3v2.3M156.3 82.4h8.2M40.9 114.3a1.14 1.14 0 0 0 1.1 1.2 1.14 1.14 0 0 0 1.2-1.2M40.9 114.3h-5.3v25.2h12.9v-25.2h-5.3M16.9 123a3.7 3.7 0 0 1 3.7-3.7 3.7 3.7 0 0 1 3.7 3.7M16.9 136v-.1a3.7 3.7 0 0 0 3.7 3.8 3.7 3.7 0 0 0 3.7-3.8v.1M16.9 123.1v12.8M24.3 123v12.9M68 140.9a3.7 3.7 0 0 0-3.7 3.7 3.7 3.7 0 0 0 3.7 3.8"/>
<path d="M68.2 141h12.8M81 140.9a3.7 3.7 0 0 1 3.8 3.7 3.7 3.7 0 0 1-3.8 3.8l-12.8-.1M19 162.8h-2.3v9.4h2.3M19 162.3h9.9v10.4h-9.9zM190.8 165.9l.8-.6v3.1M193.7 165.5a.94 .94 0 0 1 1.5 .4 2.46 2.46 0 0 1-.3 2.4 1.06 1.06 0 0 1-1.5-.5 2.64 2.64 0 0 1 .3-2.3zM195.2 165.9l-1.8 1.9M196.6 165.5a.94 .94 0 0 1 1.5 .4 2.46 2.46 0 0 1-.3 2.4 1.06 1.06 0 0 1-1.5-.5 2.64 2.64 0 0 1 .3-2.3zM198.1 165.9l-1.8 1.9M199.3 168.3l.1-.2 .2 .2-.2 .1zM201 165.5a.94 .94 0 0 1 1.4 .4 2.46 2.46 0 0 1-.2 2.4 1.06 1.06 0 0 1-1.5-.5 2.64 2.64 0 0 1 .3-2.3zM202.4 165.9l-1.7 1.9"/>
<path d="M52.4 194.3h1.8M53.3 193.3v1.8M27.7 218.1h.8v.7h-.8zM53 213.5h5.5M53 213.5v12.6h5.5v-12.6M53.8 218.2h4M55.8 218.4l2.2 2.8h-4.2zM101.1 203.6h10.4v9.9h-10.4zM101.6 213.5v2.3h9.4v-2.3M114.6 203.6h10.5v9.9h-10.5zM115.2 213.5v2.3h9.3v-2.3M128 203.6h10.5v9.9h-10.5z"/>
<path d="M128.6 213.5v2.3h9.3v-2.3M141.6 203.6h10.5v9.9h-10.5zM142.2 213.5v2.3h9.3v-2.3M101.6 228.8h8.1M101.6 224h8.1M104.9 225.3l1.2 1.2-1.2 1.2zM106.1 225.3v2.4M115.4 228.8h8.2M115.4 224h8.2M119 225.1v2.3M120.2 225.1v2.3l-1.2-1.1zM129.4 224.1h8.2"/>
<path d="M129.4 229h8.2M132.8 225.5l1.2 1.1-1.2 1.2zM134 225.5v2.3M143.7 228.8h8.1M143.7 224h8.1M147.3 225.1v2.3M148.5 225.1v2.3l-1.2-1.1zM46.9 249.9h94.2v23.3h-94.2zM167.1 249.9h-25.3v23.3h25.3M167.1 249.9v23.3M90.6 273.2v-4.2h6.5v4.2M91.9 260.7v2.1l-.2 .5a.7 .7 0 0 1-1.1 0l-.1-.7"/>
<path d="M94.6 261.1a.82 .82 0 0 0-.8-.4 .82 .82 0 0 0-.7 .5 1.9 1.9 0 0 0 .2 2.2 .89 .89 0 0 0 1.3-.4 .89 .89 0 0 0-.6-1.2 .89 .89 0 0 0-1.1 .8M151.1 273.2v-4.2h6.5v4.2M152.7 260.7v2.1l-.1 .5a.7 .7 0 0 1-1.1 0l-.2-.7M153.6 260.7h1.9l-1.3 2.8"/>
<circle cx="32.9" cy="114.4" r=".26"/>
</g>
<g fill="none" stroke="#000" stroke-width=".38">
<path d="M89.4 137.7h15.8M90.5 122.2l-1 1.1v14.4M90.6 122.2h14.6M105.2 122.2v15.5M92.9 203.1l1.8-1.1v2.3zM93.6 201.7h-.7v2.7M23.5 229.9v5.5h2.3v-5.5h-2.3M23.5 234.2h-.8v.4h.8M23.5 230.9h-.8v.4h.8M23.5 230.5h-.9v1h.9M25.8 234.2h.7v.4h-.7M25.8 230.8h.7v.4h-.7"/>
<circle cx="56.1" cy="198" r="7.2"/>
</g>
<g fill="none" stroke="#000" stroke-width=".25">
<path d="M165 83.3v3.6h-8.7v-3.5h8.7M52.6 179.4v-8.7h3.5v8.7h-3.5M131.9 160.4v1.3a.6 .6 0 0 0 .6 .5 .6 .6 0 0 0 .6-.5v-1.3M134.7 160.4h-.8l-.1 .8a.63 .63 0 0 1 .9 0 .63 .63 0 0 1-.1 .9 .63 .63 0 0 1-.9-.2M27.1 217.4h8.5v8.7h-8.5zM75.3 218.9h-3.5v8.7M75.3 219v8.6h-3.5M90.5 218.9h-3.5v8.7h3.5v-8.6M92.3 215.2v-8.7h-3.5v8.7h3.6M115.4 219.1h8.7v3.6h-8.7v-3.5M129.3 219.1v3.6M129.3 219.1h8.7v3.5"/>
<path d="M142.5 219.1h8.7v3.6h-8.7v-3.5M76.9 224.3v3.5h8.7M77 224.3h8.6v3.5M129.3 222.6h8.7M18 244v-6.6h22.2v6.6M18 251.5v15.2h22.2v-15.2"/>
</g>
<g fill="none" stroke="#000" stroke-width=".93">
<circle cx="91.1" cy="123.8" r=".43"/>
<circle cx="129.5" cy="161.3" r=".39"/>
<circle cx="29.6" cy="204.7" r=".43"/>
<circle cx="79" cy="206.4" r=".43"/>
</g>
<g fill="none" stroke="#000" stroke-width=".72">
<path d="M156.4 102.6v1.4M160.4 102.5v.6M164.5 102.6v1.4M29 167.5h.6M29.2 171.5h1.3M29.2 163.4h1.3M102.2 202v1.3M106.3 202.8v.6M110.3 202v1.3M115.8 202v1.3M119.9 202.8v.6M123.9 202v1.3"/>
<path d="M129.2 202v1.3M133.3 202.8v.6M137.3 202v1.3M142.7 202v1.3M146.9 202.8v.6M150.8 202v1.3"/>
</g>
<path d="M7.5 293.3v.3z" fill="#00f"/>
<text font-size="5.2" x="26.1" y="263.6">J1</text>
<g font-size="3.3">
<text x="25.7" y="38.8">SECU-3i Engine Control Unit bottom board PCB rev.0</text>
<text x="25.7" y="42.3">Designed and developed by Alexey A. Shabelnikov (aka STC). UA, Kiev, Copyright (C) 2007-2016</text>
<text x="25.7" y="45.9">Licensed under the TAPR Open Hardware License (www.tapr.org/OHL) with one exception:</text>
<text x="25.7" y="49.4">You CAN NOT use this work in commercial purposes without written approval of author.</text>
<text x="34.6" y="53">http://secu-3.org, e-mail: shabelnikov@secu-3.org</text>
</g>
<g font-size="2.4">
<text x="55.7" y="85.4">J9</text>
<text x="150.5" y="85.1">J8</text>
<text x="158.5" y="88.9">R47</text>
<text x="132.5" y="92.7">J11</text>
<text x="155.5" y="95.1">VT9</text>
<text x="15.5" y="96.3">C22</text>
<text x="34.5" y="100.8">R26</text>
<text x="45.5" y="96.6">C19</text>
<text x="58.7" y="96.5">R28</text>
<text x="106.2" y="96.7">R74</text>
<text x="114.5" y="100.3">R67</text>
<text x="122.9" y="96.5">R56</text>
<text x="25.1" y="107.4">C9</text>
<text x="45.5" y="105.5">R25</text>
<text x="73.9" y="107.6">R29</text>
<text x="101.1" y="102.6">R72</text>
<text x="127.9" y="102.6">C33</text>
<text x="140.7" y="106">R60</text>
<text x="25.3" y="112.1">C6</text>
<text x="34.7" y="109.9">R8</text>
<text x="38" y="113.1">U4</text>
<text x="42.2" y="110.1">J4</text>
<text x="47.1" y="110.1">J5</text>
<text x="55.9" y="109.7">C12</text>
<text x="99.3" y="109.5" transform="rotate(-90 99.3 109.5)">C26</text>
<text x="106.4" y="108.7">C40</text>
<text x="114.6" y="108.6">C38</text>
<text x="123" y="108.7">C35</text>
<text x="133.6" y="113" transform="rotate(-90 133.6 113)">R59</text>
<text x="138.9" y="113" transform="rotate(-90 138.9 113)">R65</text>
<text x="55.5" y="114.4">R13</text>
<text x="63.2" y="114.5">C13</text>
<text x="73.9" y="116.4">R16</text>
<text x="129.4" y="115.9">C17 R19</text>
<text x="154.9" y="118.8" transform="rotate(-90 154.9 118.8)">R36</text>
<text x="26.2" y="122.2" transform="rotate(-90 26.2 122.2)">C3</text>
<text x="55.4" y="122.7">R11</text>
<text x="55.5" y="124.4">R12</text>
<text x="63.8" y="122.8">R6</text>
<text x="63.9" y="124.5">R7</text>
<text x="79" y="121.8">R20</text>
<text x="116.4" y="125.5">C28</text>
<text x="129.4" y="125.2">C10 R5</text>
<text x="143.3" y="121.1" transform="rotate(-90 143.3 121.1)">R21</text>
<text x="21.8" y="130.4" transform="rotate(-90 21.8 130.4)">Z1</text>
<text x="26" y="131.1" transform="rotate(-90 26 131.1)">R2</text>
<text x="72.6" y="128.9" transform="rotate(-90 72.6 128.9)">C23</text>
<text x="81.4" y="129.4" transform="rotate(-90 81.4 129.4)">C18</text>
<text x="95.5" y="127.6">U6</text>
<text x="116.4" y="130.4">C29</text>
<text x="143.3" y="130.6" transform="rotate(-90 143.3 130.6)">R10</text>
<text x="56.1" y="132.8">R9</text>
<text x="63.4" y="132.8">C11</text>
<text x="130.3" y="134.6">C5 R1</text>
<text x="154" y="133.9">R37</text>
<text x="26.2" y="140" transform="rotate(-90 26.2 140)">C7</text>
<text x="70.7" y="138.8" transform="rotate(-90 70.7 138.8)">C20</text>
<text x="79.8" y="138.5" transform="rotate(-90 79.8 138.5)">C21</text>
<text x="143.3" y="139" transform="rotate(-90 143.3 139)">R3</text>
<text x="73.7" y="145.8">Z2</text>
<text x="97.6" y="147">C25</text>
<text x="110.7" y="145.6" transform="rotate(-90 110.7 145.6)">R43</text>
<text x="127.2" y="149.4">R50</text>
<text x="137.3" y="144.2">R4</text>
<text x="53.6" y="151.3">C14</text>
<text x="97.9" y="152.4">R46</text>
<text x="106.2" y="152.4" transform="rotate(-90 106.2 152.4)">R42</text>
<text x="110.7" y="152.7" transform="rotate(-90 110.7 152.7)">R45</text>
<text x="123.1" y="154.5">R32</text>
<text x="130.2" y="154.5">C24</text>
<text x="109" y="157.2">R34</text>
<text x="156.7" y="161.4">R38</text>
<text x="38.1" y="162">C42</text>
<text x="64.5" y="163.8" transform="rotate(-90 64.5 163.8)">R14</text>
<text x="87.5" y="167.8">R17</text>
<text x="105.4" y="162.8" transform="rotate(-90 105.4 162.8)">R31</text>
<text x="118.7" y="162.7" transform="rotate(-90 118.7 162.7)">R33</text>
<text x="21.7" y="172.1" transform="rotate(-90 21.7 172.1)">U8</text>
<text x="37.8" y="169.5">C39</text>
<text x="55.6" y="170">J3</text>
<text x="81.4" y="168.4">C15</text>
<text x="52.2" y="177" transform="rotate(-90 52.2 177)">R15</text>
<text x="88.2" y="177.1">R18</text>
<text x="125.5" y="183.5" transform="rotate(-90 125.5 183.5)">R22</text>
<text x="156.5" y="185.7">R40</text>
<text x="46.4" y="190.8" transform="rotate(-90 46.4 190.8)">R64</text>
<text x="69.8" y="186.9" transform="rotate(-90 69.8 186.9)">C34</text>
<text x="87" y="188.9" transform="rotate(-90 87 188.9)">R66</text>
<text x="91.3" y="189" transform="rotate(-90 91.3 189)">C37</text>
<text x="95.5" y="189" transform="rotate(-90 95.5 189)">R68</text>
<text x="100.2" y="189" transform="rotate(-90 100.2 189)">R61</text>
<text x="120.4" y="187.5" transform="rotate(-90 120.4 187.5)">R48</text>
<text x="132.4" y="190.1" transform="rotate(-90 132.4 190.1)">R23</text>
<text x="17.6" y="194.1">C27</text>
<text x="32.3" y="197.5">C8</text>
<text x="66.8" y="192.7">R70</text>
<text x="76.5" y="195.3">R63</text>
<text x="90.3" y="196.8" transform="rotate(-90 90.3 196.8)">C31</text>
<text x="95" y="196.7" transform="rotate(-90 95 196.7)">R53</text>
<text x="101.6" y="195.4" transform="rotate(-90 101.6 195.4)">C16</text>
<text x="109" y="195.4" transform="rotate(-90 109 195.4)">R24</text>
<text x="114.4" y="195.2" transform="rotate(-90 114.4 195.2)">R30</text>
<text x="122.5" y="195.2" transform="rotate(-90 122.5 195.2)">R35</text>
<text x="127.8" y="195.2" transform="rotate(-90 127.8 195.2)">R44</text>
<text x="17.6" y="202.3">R51</text>
<text x="72.1" y="199.1">R75</text>
<text x="90.8" y="200.5">VD16</text>
<text x="19.6" y="209.8" transform="rotate(-90 19.6 209.8)">C4</text>
<text x="40.7" y="206.4">J2</text>
<text x="65.7" y="206.7" transform="rotate(-90 65.7 206.7)">C41</text>
<text x="66.9" y="209.5">R62</text>
<text x="74" y="206.3" transform="rotate(-90 74 206.3)">R69</text>
<text x="78.2" y="206.8" transform="rotate(-90 78.2 206.8)">R73</text>
<text x="81" y="204.5">U7</text>
<text x="159.5" y="209.5" transform="rotate(-90 159.5 209.5)">R39</text>
<text x="29.8" y="212.6">U3</text>
<text x="78.2" y="215.8" transform="rotate(-90 78.2 215.8)">R71</text>
<text x="80.5" y="213.9">C36</text>
<text x="94.4" y="212.8" transform="rotate(-90 94.4 212.8)">R52</text>
<text x="106.3" y="212.6">VT2</text>
<text x="120.5" y="213.1">VT3</text>
<text x="133.9" y="212.6">VT1</text>
<text x="145.9" y="213">VT10</text>
<text x="24.7" y="217.1">U1</text>
<text x="66.5" y="219.9" transform="rotate(-90 66.5 219.9)">R54</text>
<text x="117.7" y="218.5">R41</text>
<text x="129.8" y="218.5">R27</text>
<text x="145.1" y="218.6">R49</text>
<text x="19.7" y="227.7" transform="rotate(-90 19.7 227.7)">C2</text>
<text x="77.3" y="224.7" transform="rotate(-90 77.3 224.7)">R58</text>
<text x="79" y="224.1">R55</text>
<text x="92.6" y="225.1" transform="rotate(-90 92.6 225.1)">R57</text>
<text x="66" y="228.4">J10</text>
<text x="73.8" y="231.3">C30</text>
<text x="18.9" y="234">U2</text>
<text x="30.6" y="234">C1</text>
</g>
<g font-size="1.1">
<text x="61.8" y="280.8">GND</text>
<text x="67.5" y="281">+12V</text>
<text x="72.5" y="280.8">V_BAT</text>
<text x="78" y="280.8">ADD_I1</text>
<text x="83.4" y="280.8">ADD_I3</text>
<text x="89.5" y="281">TEMP</text>
<text x="95.4" y="280.8">KS_2</text>
<text x="100.7" y="280.8">CKPS2</text>
<text x="106" y="280.8">REF_S2</text>
<text x="111.1" y="280.8">ADD_O2</text>
<text x="117.9" y="280.8">FCF</text>
<text x="122.1" y="280.8">TACH_O</text>
<text x="146.1" y="280.7">IGN_O5</text>
<text x="152" y="280.7">IGN_O4</text>
<text x="157.3" y="280.7">IGN_O3</text>
<text x="61.8" y="286.2">GND</text>
<text x="67.1" y="286.2">PGND</text>
<text x="73.2" y="286.3">TPS</text>
<text x="78" y="286.2">ADD_I2</text>
<text x="83.7" y="286.2">ADD_I4</text>
<text x="89.5" y="286.2">PGND</text>
<text x="95" y="286.2">KS_1</text>
<text x="100.3" y="286.3">CKPS1</text>
<text x="106" y="286.2">REF_S1</text>
<text x="112.4" y="286.2">PS</text>
<text x="117.9" y="286.2">FCF</text>
<text x="122.7" y="286.2">PGND</text>
<text x="146.3" y="286.2">IGN_O2</text>
<text x="152" y="286.2">IGN_O1</text>
<text x="157.1" y="286.2">PGND</text>
</g>
</svg>
